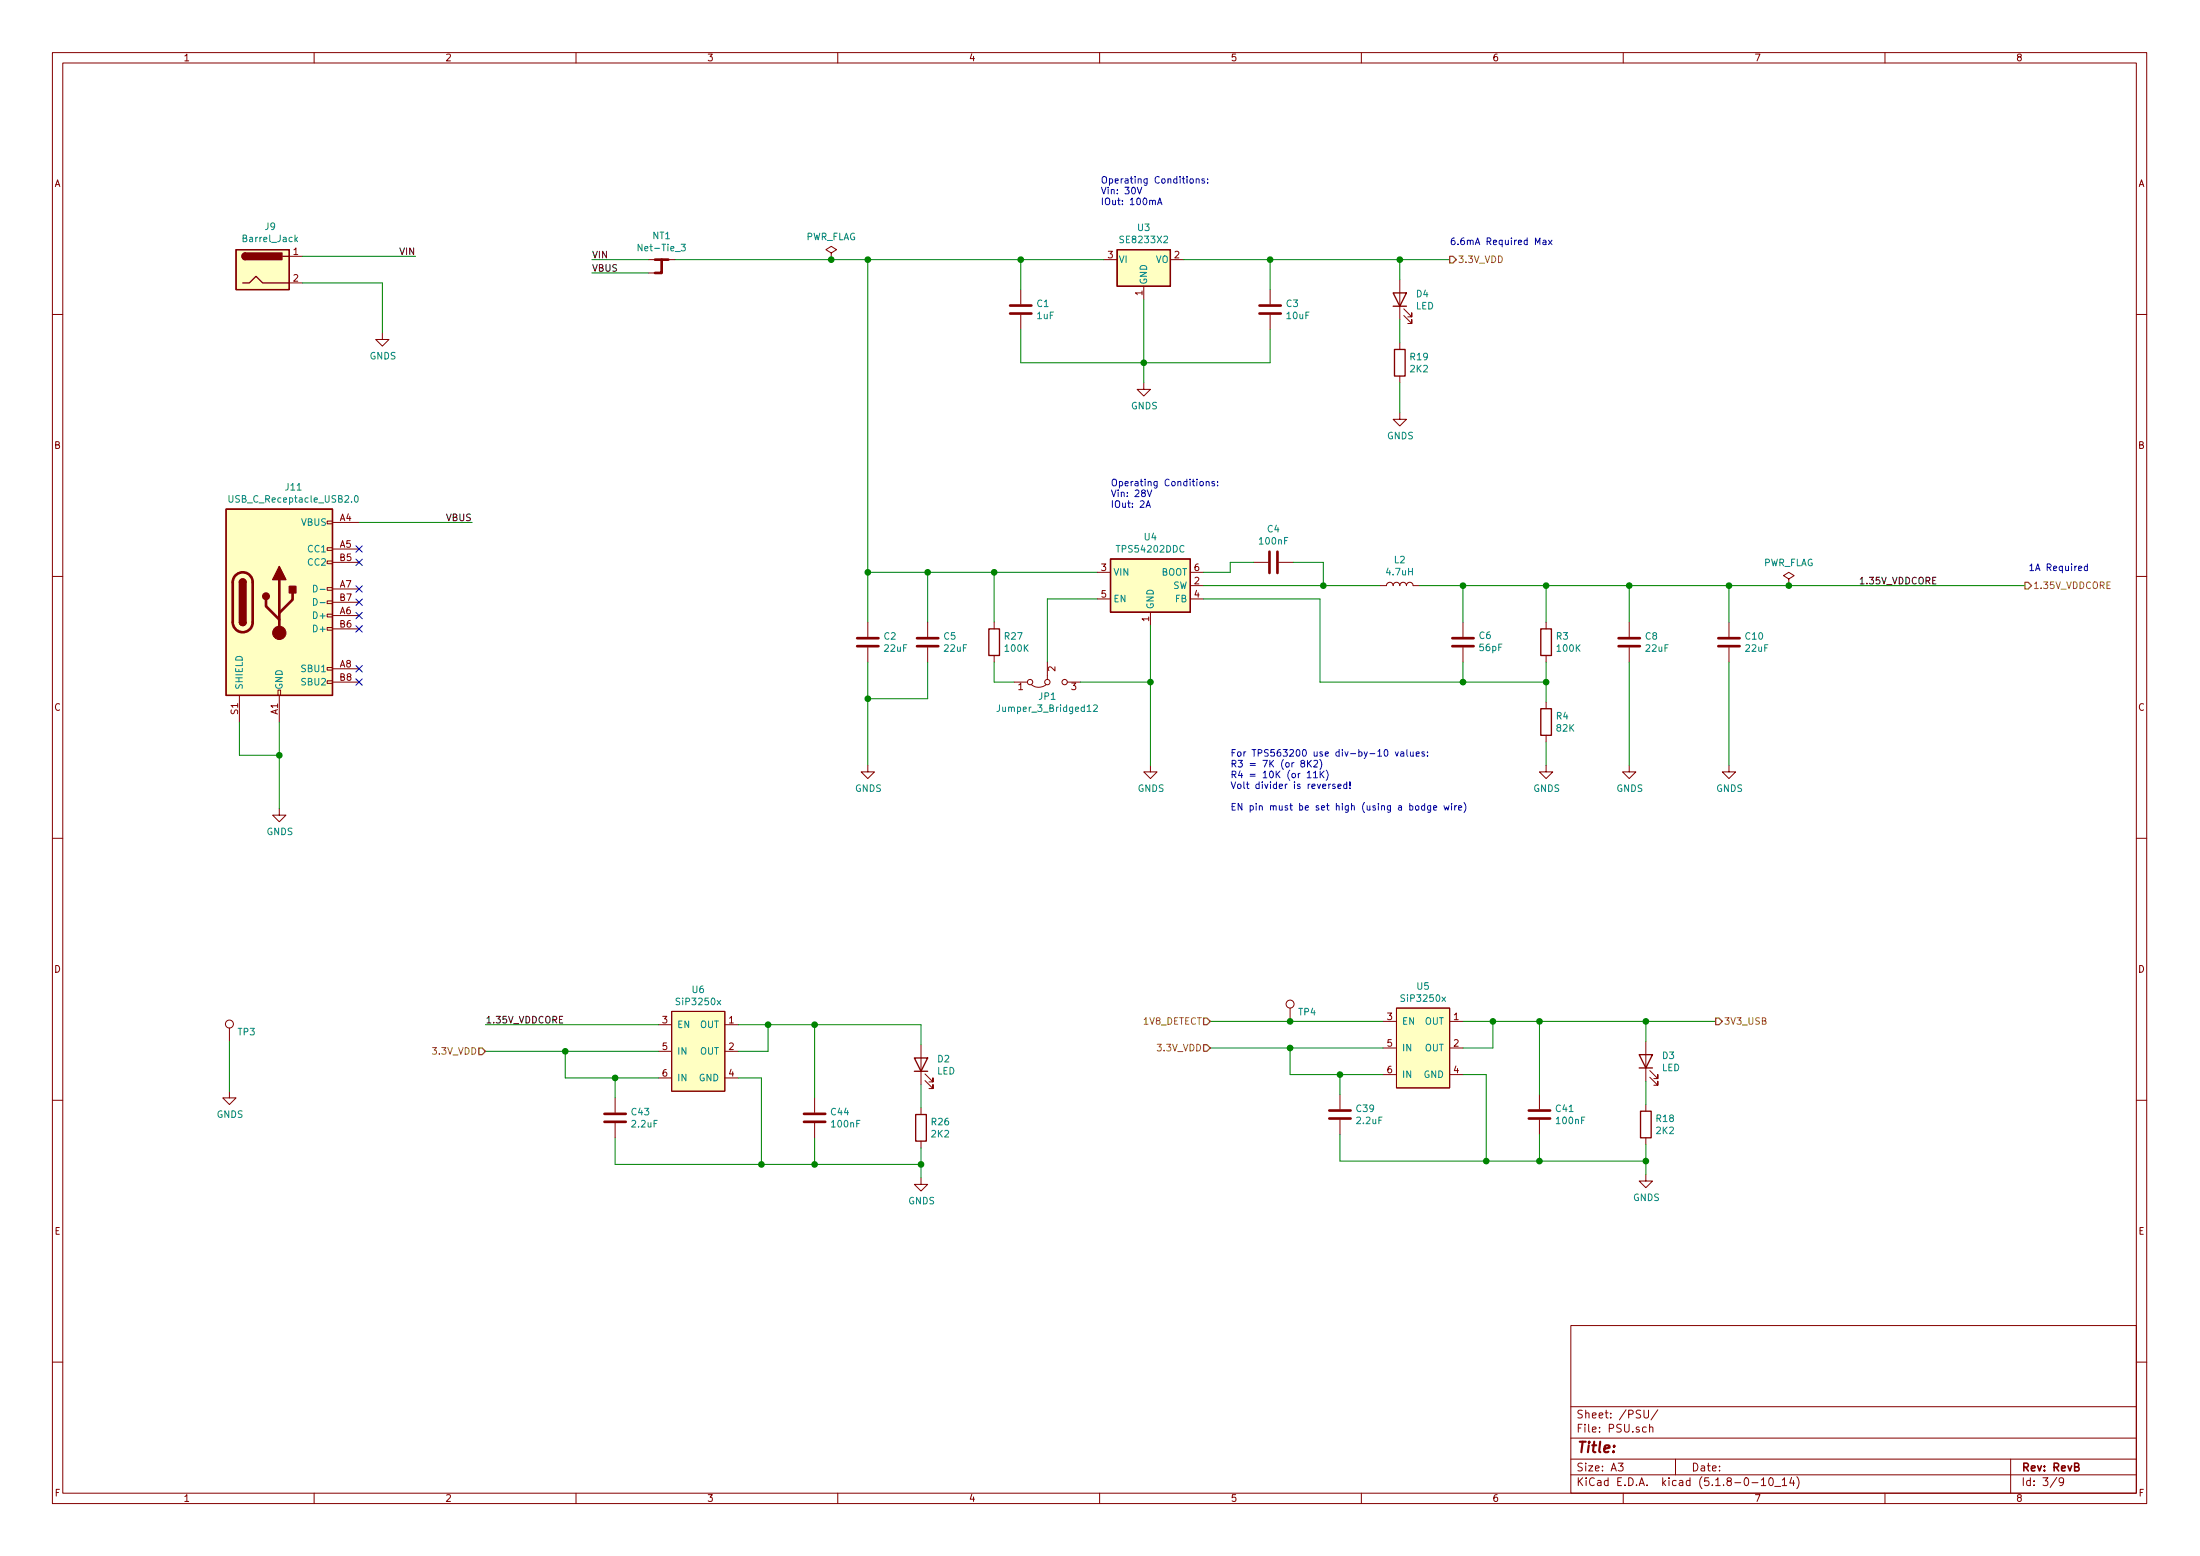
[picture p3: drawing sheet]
<svg xmlns="http://www.w3.org/2000/svg" width="420mm" height="297mm" viewBox="0 0 420 297" stroke-linecap="round" stroke-linejoin="round" font-family="sans-serif">
<g fill="none" stroke="#840000" stroke-width=".19">
<path d="M10 10h400v277h-400zM12 12h396v273.1h-396zM60 10v2M110 10v2M160 10v2M210 10v2M260 10v2M310 10v2M360 10v2M55.2 48.9h2.6M55.2 54h2.6M123.8 49.6h5.1"/>
<path d="M123.8 52.1h2.6M158.7 48.3l1.1-.6-1.1-.7-1 .7 1 .6v1.3M158.7 49.6h.1M194.9 55.3v2.8M210.8 49.6h2.6M218.4 54.6v2.6M223.5 49.6h2.6M242.6 55.3v2.8M267.3 53.4v7.6M268.1 59l1.5 1.5v-.8v.8h-.7M10 60h2M73 63.5v1.3h1.3l-1.3 1.3-1.2-1.3h1.2"/>
<path d="M194.9 60.1v2.8M218.4 73.1v1.2h1.3l-1.3 1.3-1.2-1.3h1.2M242.6 60.1v2.8M267.3 78.8v1.2h1.3l-1.3 1.3-1.2-1.3h1.2M267.3 65.4v1.3M267.3 71.8v1.3M268.1 60.2l1.5 1.6v-.8v.8h-.7M408 60h2M62.5 99.5h1v.5h-1zM63.5 99.7h5.1M10 110h2M62.5 119.8h1v.5h-1z"/>
<path d="M62.5 117.3h1v.5h-1zM62.5 114.7h1v.5h-1zM62.5 112.2h1v.5h-1zM62.5 107.1h1v.5h-1zM62.5 104.6h1v.5h-1zM63.5 107.4h5.1M63.5 104.8h5.1M63.5 117.5h5.1M63.5 112.4h5.1M63.5 115h5.1M165.7 118.8v2.8M177.2 118.8v2.8"/>
<path d="M189.9 118.8v1.3M209.5 109.3h2.6M209.5 114.3h2.6M219.7 116.9v2.5M227.3 111.8h2.6M227.3 109.3h2.6M227.3 114.3h2.6M239.4 107.4h2.8M244.2 107.4h2.8M263.5 111.8h1.3a.63 .63 0 0 1 .6-.6 .63 .63 0 0 1 .7 .6 .63 .63 0 0 1 .6-.6 .63 .63 0 0 1 .6 .6 .63 .63 0 0 1 .7-.6 .63 .63 0 0 1 .6 .6 .63 .63 0 0 1 .6-.6 .63 .63 0 0 1 .7 .6h1.2M279.4 118.8v2.8M295.3 118.8v1.3"/>
<path d="M311.1 118.8v2.8M330.2 118.8v2.8M341.6 110.5l1-.6-1-.6-1 .6 1 .6v1.3M341.6 111.8h.1M408 110h2M45.7 132.8v5M53.1 131.7h.5v1.1h-.5zM53.3 132.8v5M62.5 130h1v.5h-1zM62.5 127.4h1v.5h-1zM63.5 130.2h5.1M63.5 127.7h5.1"/>
<path d="M63.5 120.1h5.1M165.7 123.6v2.8M177.2 123.6v2.8M189.9 125.1v1.3M193.7 130.2h2.5M197 130.7a2.26 2.26 0 0 0 2.8 0M200 126.4v3.3M203.8 130.2h2.6M279.4 123.6v2.8M295.3 125.1v1.3M295.3 134v1.3M311.1 123.6v2.8"/>
<path d="M330.2 123.6v2.8M53.3 154.3v1.3h1.3l-1.3 1.3-1.2-1.3h1.2M165.7 146.1v1.3h1.3l-1.3 1.2-1.2-1.2h1.2M219.7 146.1v1.3h1.3l-1.3 1.2-1.3-1.2h1.3M295.3 146.1v1.3h1.2l-1.2 1.2-1.3-1.2h1.3M295.3 140.4v1.2M311.1 146.1v1.3h1.3l-1.3 1.2-1.2-1.2h1.2M330.2 146.1v1.3h1.3l-1.3 1.2-1.3-1.2h1.3M10 160h2M408 160h2M43.8 196.3v2.5M125.7 195.6h2.6"/>
<path d="M128.3 193.1h10.1v15.2h-10.1zM138.4 195.6h2.6M175.9 199.4v7.6M246.4 192.4v2.6M264.2 195h2.5M266.7 192.4h10.2v15.3h-10.2zM276.9 195h2.5M314.3 198.8v7.6M10 210h2M43.8 208.3v1.3h1.3l-1.3 1.3-1.3-1.3h1.3M117.5 209.6v2.8M117.5 214.4v2.8"/>
<path d="M125.7 200.7h2.6M125.7 205.8h2.6M138.4 200.7h2.6M138.4 205.8h2.6M155.6 209.6v2.8M155.6 214.4v2.8M175.9 211.5v1.3M175.9 217.8v1.3M176.7 206.3l1.5 1.5v-.8v.8h-.8M176.7 205l1.5 1.5v-.7v.7h-.8M255.9 209v2.7M255.9 213.8v2.8"/>
<path d="M264.2 200.1h2.5M264.2 205.1h2.5M276.9 200.1h2.5M276.9 205.1h2.5M294 209v2.7M294 213.8v2.8M314.3 210.9v1.2M314.3 217.2v1.3M315.1 205.6l1.5 1.6v-.8v.8h-.8M315.1 204.4l1.5 1.5v-.8v.8h-.8M408 210h2M175.9 224.8v1.3h1.3l-1.3 1.3-1.3-1.3h1.3"/>
<path d="M314.3 224.2v1.3h1.3l-1.3 1.2-1.2-1.2h1.2M300 253h108v32.1h-108zM10 260h2M300 278.5h108M300 274.5h108M300 268.5h108M309 279.3h1l-.5 .6 .4 .1v.7l-.2 .1-.7-.1M314 269.2v1.2l.2 .3h.4l.2-.3v-1.2M314.4 272.5l-.4-.1-.3 .3 .1 .6h.6M315 272.5l.3-.1 .3 .1 .1 .9M315 271.9v1.5M316.6 269.1l-1.3 2"/>
<path d="M320 278.5v3M384 278.5v6.6M408 260h2M60 285.1v1.9M110 285.1v1.9M160 285.1v1.9M210 285.1v1.9M260 285.1v1.9M300 281.5h108M310 285.1v1.9M334.6 283h1.1M336.4 282.5l.4-.4v1.5"/>
<path d="M336.4 283.6h.8M337.9 282.3l.3-.2a.81 .81 0 0 1 .5 .6 .81 .81 0 0 1-.2 .8l-.2 .1a.79 .79 0 0 1-.4-1.3zM338.9 283.8h1.2M340.4 282.5l.4-.4v1.5M340.4 283.6h.8M342.2 282l-.4 1.1h.9M342.5 282.6v1M343.2 281.9a1.71 1.71 0 0 1 0 2.3M360 285.1v1.9M392.8 282l-1.3 2M394.1 282.7l-.3 .3h-.4l-.2-.3 .2-.5 .4-.1 .2 .2a1.19 1.19 0 0 1-.2 1.2l-.4 .1"/>
<circle cx="196.7" cy="130.2" r=".51"/>
<circle cx="200" cy="130.2" r=".51"/>
<circle cx="203.3" cy="130.2" r=".51"/>
<circle cx="43.8" cy="195.5" r=".76"/>
<circle cx="246.4" cy="191.7" r=".76"/>
</g>
<path d="M396.2 280l.8-.1v-.4l-.3-.2h-.5v1.5h.6l.2-.1 .1-.4-.4-.3" fill="none" stroke="#840000" stroke-width=".3"/>
<g fill="#ffffc2" stroke="#ffffc2" stroke-width=".19">
<path d="M212.1 106.7h15.2v10.2h-15.2z"/>
<path d="M128.3 193.1h10.1v15.2h-10.1z"/>
<path d="M266.7 192.4h10.2v15.3h-10.2z"/>
<path d="M43.2 97.2h20.3v35.6h-20.3z"/>
<path d="M45.1 47.7h10.1v7.6h-10.1z"/>
<path d="M213.4 47.7h10.1v6.9h-10.1z"/>
</g>
<g fill="none" stroke="#840000" stroke-width=".25">
<path d="M45.1 47.7h10.1v7.6h-10.1zM46.4 54h1.2l1.3-1.3 1.3 1.3h5M46.9 48.3a.63 .63 0 0 0-.7 .6 .63 .63 0 0 0 .7 .7M54 48.9h1.2M213.4 47.7h10.1v6.9h-10.1zM266.1 55.9h2.5l-1.3 2.6zM266.1 58.5h2.5M266.3 66.7h2.1v5.1h-2.1zM43.2 97.2h20.3v35.6h-20.3zM45.7 118.8a.63 .63 0 0 0 .7 .6 .63 .63 0 0 0 .6-.6M45.7 111.2a.63 .63 0 0 1 .7-.7 .63 .63 0 0 1 .6 .7M212.1 106.7h15.2v10.2h-15.2z"/>
<path d="M188.8 120.1h2.1v5h-2.1zM294.3 120.1h2v5h-2zM294.3 135.3h2v5.1h-2zM174.6 202h2.6l-1.3 2.5zM174.6 204.5h2.6M174.9 212.8h2v5h-2zM313.1 201.3h2.5l-1.3 2.6zM313.1 203.9h2.5M313.3 212.1h2v5.1h-2z"/>
</g>
<g fill="none" stroke="#840000" stroke-width=".51">
<path d="M125.1 49.6h2.5M126.4 49.6v2.5h-1.3M192.9 59.9h4.1M192.9 58.3h4.1M240.5 59.9h4.1M240.5 58.3h4.1M44.9 109.9a1.9 1.9 0 0 1 2.1-.5 1.9 1.9 0 0 1 1.3 1.8v7.6a1.9 1.9 0 0 1-1.9 1.9 1.9 1.9 0 0 1-2-1.9v-7.8l.2-.5zM50.8 114.5v1.2l2.5 2.6M53.3 110.7v10.1M55.9 113.2v1.3l-2.6 2.5M242.4 105.3v4.1M244 105.3v4.1"/>
<path d="M163.7 123.4h4.1M163.7 121.8h4.1M175.1 123.4h4.1M175.1 121.8h4.1M277.4 123.4h4M277.4 121.8h4M309.1 123.4h4.1M309.1 121.8h4.1M328.2 123.4h4M328.2 121.8h4M115.4 214.2h4.1M115.4 212.6h4.1"/>
<path d="M153.5 214.2h4.1M153.5 212.6h4.1M253.9 213.5h4M253.9 212h4M292 213.5h4M292 212h4"/>
</g>
<g fill="none" stroke="#008484" stroke-width=".19">
<path d="M56.5 45.7l.3 .4M56.8 45.3l-.5 .5M122.6 46.6v1.3l-.7-1.3v1.3M130.1 46.6h.8l-.4 .5 .3 .1v.6l-.1 .1-.6-.1M43.7 94.6v1l.3 .3 .3-.1 .2-.2v-1M67.8 94.7l.2-.1a.69 .69 0 0 1 .4 .6 .69 .69 0 0 1-.4 .7l-.3-.5zM59.9 111.7a.64 .64 0 0 1 .7 .7 .64 .64 0 0 1-.7 .6zM59.9 114.3a.64 .64 0 0 1 .7 .6 .64 .64 0 0 1-.7 .6zM61.1 112.5h1M61.1 115h1M190.9 134.6l-.1 1-.4 .2M208.8 134.7l.5-.1 .3 .3-.8 .9h.8"/>
<path d="M137 191l.6 .8M137.6 191l-.6 .8M275.4 190.3l.7 .9M276.1 190.3l-.7 .9"/>
</g>
<g fill="#840000" stroke="#840000" stroke-width=".25">
<path d="M45.7 118.8h1.3a.63 .63 0 0 1-.6 .6 .63 .63 0 0 1-.7-.6z"/>
<path d="M45.9 110.7a.62 .62 0 0 1 .7-.1 .62 .62 0 0 1 .4 .6h-1.3z"/>
<path d="M45.7 111.2h1.3v7.6h-1.3z"/>
<path d="M55.2 111.9h1.3v1.3h-1.3z"/>
<path d="M53.3 108.1l1.3 2.6h-2.5z"/>
<path d="M46.4 48.5l.5-.2v1.3a.64 .64 0 0 1-.6-.4 .64 .64 0 0 1 .1-.7z"/>
<path d="M46.9 48.3h6.9v1.3h-6.9z"/>
<circle cx="50.8" cy="113.8" r=".63"/>
</g>
<circle cx="53.3" cy="120.8" r="1.27" fill="#840000" stroke="#840000" stroke-width=".19"/>
<g fill="none" stroke="#008400" stroke-width=".19">
<path d="M57.8 48.9h21.6M57.8 54h15.2v9.5M113 49.6h10.8M113 52.1h10.8M128.9 49.6h81.9M165.7 49.6v69.2M194.9 49.6v5.7M218.4 57.2v15.9M226.1 49.6h50.8M242.6 49.6v5.7M267.3 49.6v3.8M194.9 62.9v6.4h47.7v-6.4"/>
<path d="M267.3 61v4.4M267.3 73.1v5.7M68.6 99.7h21.6M165.7 109.3h43.8M177.2 109.3v9.5M189.9 109.3v9.5M209.5 114.3h-9.5v12.1M219.7 119.4v26.7M229.9 111.8h33.6M229.9 114.3h22.2v15.9h43.2M239.4 107.4h-4.5v1.9h-5M247 107.4h5.7v4.4"/>
<path d="M271.1 111.8h115.6M279.4 111.8v7M295.3 111.8v7M311.1 111.8v7M330.2 111.8v7M45.7 137.8v6.4h7.6M53.3 137.8v16.5M165.7 126.4v19.7M177.2 126.4v7h-11.5M189.9 126.4v3.8h3.8M206.4 130.2h13.3M279.4 126.4v3.8"/>
<path d="M295.3 126.4v7.6M311.1 126.4v19.7M330.2 126.4v19.7M295.3 141.6v4.5M43.8 198.8v9.5M92.7 195.6h33M141 195.6h34.9v3.8M146.7 195.6v5.1h-5.7M155.6 195.6v14M231.1 195h33.1M279.4 195h48.3M285.1 195v5.1h-5.7"/>
<path d="M294 195v14M314.3 195v3.8M92.7 200.7h33M107.9 200.7v5.1h17.8M117.5 217.2v5.1h58.4M117.5 205.8v3.8M141 205.8h4.4v16.5M155.6 217.2v5.1M175.9 207v4.5M175.9 219.1v5.7M231.1 200.1h33.1M246.4 200.1v5h17.8"/>
<path d="M255.9 216.6v5.1h58.4M255.9 205.1v3.9M279.4 205.1h4.4v16.6M294 216.6v5.1M314.3 206.4v4.5M314.3 218.5v5.7"/>
</g>
<path d="M276.9 48.9h.6l.6 .7-.6 .6h-.6zM386.7 111.2h.6l.7 .6-.7 .6h-.6zM229.9 194.3h.6l.6 .7-.6 .6h-.6zM229.9 199.4h.6l.6 .7-.6 .6h-.6zM327.7 194.3h.6l.6 .7-.6 .6h-.6zM91.4 200.1h.7l.6 .6-.6 .6h-.7z" fill="none" stroke="#848400" stroke-width=".25"/>
<g fill="none" stroke="#0000c2" stroke-width=".19">
<path d="M217.2 35.7l.4 1.3 .5-1.3M221.1 39.1l.4-1.3 .4 1.3M221.2 38.7h.6M227.4 34.2l.3-.1 .2 .3-.1 .5-.3 .1-.2-.2zM228.4 34.3l.2-.2 .3 .1 .1 .8M228.4 34.1v.9M230 34.2l-.3-.1-.2 .2 .1 .2 .4 .1v.3h-.5M230.6 34.8v.2M230.6 34.2v.1M293.2 46.7v-1.3l.5 .9 .4-.9v1.3M294.7 45.9h.5v.8M295.2 46.2h-.4l-.2 .2 .2 .3 .4-.1"/>
<path d="M295.7 45.9l.7 .8M296.4 45.9l-.7 .8M218.9 96.9l.4-1.3 .4 1.3M219 96.5h.6M219.1 93.5l.4 1.3 .5-1.3M229.3 92l.3-.1 .2 .2-.1 .6h-.3l-.2-.1zM230.4 92l.1-.1 .3 .1 .1 .7M230.4 91.9v.8M231.9 92l-.3-.1-.2 .2 .1 .2 .4 .1v.3h-.5M232.5 92.6v.1M232.5 92v.1M398.7 108.1h-.4l-.2 .2 .1 .6h.5"/>
<path d="M398.7 107.7v1.2M248.7 145.7l-.2-.1v-.3l.4-.2 .3 .3-.1 .2-.5 .2-.2 .1 .1 .4 .2 .1h.3l.2-.2v-.3l-.3-.2M249.7 147.6l.3-.4v1.3M249.7 148.5h.7M249.7 145.1v1.3M249.9 145.7l.5 .7M250.4 145.1l-.7 .8M250.9 147.6l.3-.4v1.3M250.9 148.5h.7M250.9 145.3l.5-.2 .2 .4-.7 .9h.7M252.1 145a1.47 1.47 0 0 1 0 1.9M252.1 147.2v1.3"/>
<path d="M252.3 147.8l.6 .7M252.9 147.2l-.8 .7M253.3 147a1.47 1.47 0 0 1 0 2M254.1 149.7l-.3 .2M255 149.7h-.3l-.2 .2 .1 .1 .4 .2v.3h-.5M255.5 150.1l.6-.1v-.3h-.4l-.2 .2 .1 .6h.5M257.2 149.7h-.4l-.2 .2 .1 .6h.5M257.2 149.3v1.2M257.8 150.4v.1M257.8 149.3v.7M266.5 143.5l.3 .9 .3-.9M267.5 143.6h.5l.1 .8"/>
<path d="M268.1 143.8l-.4 .1-.2 .2v.2h.6M268.7 143.1v1.1l.2 .2M269.4 143.5v.8l.3 .1 .2-.2M269.9 143.5v.9M270.4 153.9l.2-.1 .3 .1 .1 .5-.1 .2-.5-.1zM270.5 143.9l.6-.1-.1-.2-.4-.1-.1 .2v.6h.5M272 143.6l-.3-.1-.1 .2v.2l.4 .1v.3h-.4M272.1 153.9l-.4-.1-.2 .2 .1 .6h.5M272.1 153.4v1.2M272.6 144.2v.2M272.6 143.6v.1M273.2 153.8v1.2l-.2 .1-.3-.1"/>
<path d="M273.2 153.9l-.3-.1-.3 .2 .1 .6h.5M273.8 154.2l.6-.1-.1-.2-.3-.1-.2 .2v.6h.5M275.8 153.8l.2 .8 .3-.6 .2 .6 .2-.8M277.2 153.4v.1M277.2 153.8v.8M277.8 153.8v.8M278.2 153.8l-.4 .2M278.6 154.2l.6-.1-.1-.2-.4-.1-.1 .2v.6h.5M279.6 153.2a1.4 1.4 0 0 1 0 1.9"/>
</g>
<g fill="#008400" stroke="#008400" stroke-width=".25">
<circle cx="158.8" cy="49.6" r=".51"/>
<circle cx="177.2" cy="109.3" r=".51"/>
<circle cx="189.9" cy="109.3" r=".51"/>
<circle cx="53.3" cy="144.2" r=".51"/>
<circle cx="175.9" cy="222.3" r=".51"/>
<circle cx="146.7" cy="195.6" r=".51"/>
<circle cx="294" cy="195" r=".51"/>
<circle cx="117.5" cy="205.8" r=".51"/>
<circle cx="294" cy="221.7" r=".51"/>
<circle cx="252.7" cy="111.8" r=".51"/>
<circle cx="279.4" cy="111.8" r=".51"/>
<circle cx="145.4" cy="222.3" r=".51"/>
<circle cx="267.3" cy="49.6" r=".51"/>
<circle cx="311.1" cy="111.8" r=".51"/>
<circle cx="155.6" cy="222.3" r=".51"/>
<circle cx="279.4" cy="130.2" r=".51"/>
<circle cx="108" cy="200.7" r=".51"/>
<circle cx="155.6" cy="195.6" r=".51"/>
<circle cx="341.6" cy="111.8" r=".51"/>
<circle cx="219.7" cy="130.2" r=".51"/>
<circle cx="314.3" cy="195" r=".51"/>
<circle cx="295.3" cy="130.2" r=".51"/>
<circle cx="330.2" cy="111.8" r=".51"/>
<circle cx="165.7" cy="133.4" r=".51"/>
<circle cx="246.4" cy="200.1" r=".51"/>
<circle cx="165.7" cy="109.3" r=".51"/>
<circle cx="246.4" cy="195" r=".51"/>
<circle cx="285.1" cy="195" r=".51"/>
<circle cx="314.3" cy="221.7" r=".51"/>
<circle cx="255.9" cy="205.1" r=".51"/>
<circle cx="242.6" cy="49.6" r=".51"/>
<circle cx="283.8" cy="221.7" r=".51"/>
<circle cx="218.4" cy="69.3" r=".51"/>
<circle cx="194.9" cy="49.6" r=".51"/>
<circle cx="295.3" cy="111.8" r=".51"/>
<circle cx="165.7" cy="49.6" r=".51"/>
</g>
<g fill="none" stroke="#000084" stroke-width=".19">
<path d="M68 111.8l1.2 1.2M68 119.4l1.2 1.3M68 116.9l1.2 1.2M68 114.4l1.2 1.2M68 104.2l1.2 1.2M68 106.7l1.2 1.3M69.2 111.8l-1.2 1.2M69.2 119.4l-1.2 1.3M69.2 116.9l-1.2 1.2M69.2 114.4l-1.2 1.2M69.2 104.2l-1.2 1.2M69.2 106.7l-1.2 1.3"/>
<path d="M68 129.6l1.2 1.2M68 127.1l1.2 1.2M69.2 129.6l-1.2 1.2M69.2 127.1l-1.2 1.2"/>
</g>
<text font-size="2.8" fill="#840000" x="301" y="277.3">Title:</text>
<g font-size="2.1" fill="#840000">
<text x="301" y="273.5">File: PSU.sch</text>
<text x="301" y="270.8">Sheet: /PSU/</text>
<text x="301" y="280.9">Size: A3</text>
<text x="323" y="280.9">Date:</text>
<text x="386" y="280.9">Rev: RevB</text>
<text x="301" y="283.7">KiCad E.D.A. kicad (5.1.8-0-10_14)</text>
<text x="386" y="283.7">Id: 3/9</text>
</g>
<g font-size="1.8" fill="#840000">
<text x="35" y="11.7">1</text>
<text x="85" y="11.7">2</text>
<text x="135" y="11.7">3</text>
<text x="185" y="11.7">4</text>
<text x="235" y="11.7">5</text>
<text x="285" y="11.7">6</text>
<text x="335" y="11.7">7</text>
<text x="385" y="11.7">8</text>
<text x="10.4" y="35.7">A</text>
<text x="408.4" y="35.7">A</text>
<text x="56" y="48.7">1</text>
<text x="56" y="53.8">2</text>
<text x="211.6" y="49.3">3</text>
<text x="224.3" y="49.3">2</text>
<text x="218.2" y="56.4" transform="rotate(-90 218.2 56.4)">1</text>
<text x="10.4" y="85.7">B</text>
<text x="408.4" y="85.7">B</text>
<text x="64.9" y="99.5">A4</text>
<text x="64.9" y="104.6">A5</text>
<text x="64.9" y="107.1">B5</text>
<text x="64.9" y="112.2">A7</text>
<text x="210.3" y="109">3</text>
<text x="228.1" y="111.5">2</text>
<text x="228.1" y="109">6</text>
<text x="64.9" y="117.3">A6</text>
<text x="64.9" y="119.8">B6</text>
<text x="64.9" y="114.7">B7</text>
<text x="210.3" y="114.1">5</text>
<text x="219.5" y="118.6" transform="rotate(-90 219.5 118.6)">1</text>
<text x="228.1" y="114.1">4</text>
<text x="64.9" y="127.4">A8</text>
<text x="64.9" y="130">B8</text>
<text x="194.5" y="131.7">1</text>
<text x="201.5" y="128.2" transform="rotate(-90 201.5 128.2)">2</text>
<text x="204.6" y="131.7">3</text>
<text x="10.4" y="135.7">C</text>
<text x="45.5" y="136.4" transform="rotate(-90 45.5 136.4)">S1</text>
<text x="53.1" y="136.4" transform="rotate(-90 53.1 136.4)">A1</text>
<text x="408.4" y="135.7">C</text>
<text x="10.4" y="185.7">D</text>
<text x="408.4" y="185.7">D</text>
<text x="126.5" y="195.4">3</text>
<text x="139.2" y="195.4">1</text>
<text x="264.9" y="194.7">3</text>
<text x="277.6" y="194.7">1</text>
<text x="126.5" y="200.4">5</text>
<text x="139.2" y="200.4">2</text>
<text x="264.9" y="199.8">5</text>
<text x="277.6" y="199.8">2</text>
<text x="126.5" y="205.5">6</text>
<text x="139.2" y="205.5">4</text>
<text x="264.9" y="204.9">6</text>
<text x="277.6" y="204.9">4</text>
<text x="10.4" y="235.7">E</text>
<text x="408.4" y="235.7">E</text>
<text x="10.5" y="285.7">F</text>
<text x="35" y="286.7">1</text>
<text x="85" y="286.7">2</text>
<text x="135" y="286.7">3</text>
<text x="185" y="286.7">4</text>
<text x="235" y="286.7">5</text>
<text x="285" y="286.7">6</text>
<text x="335" y="286.7">7</text>
<text x="385" y="286.7">8</text>
<text x="408.5" y="285.7">F</text>
</g>
<g font-size="1.8" fill="#0000c2">
<text x="210.2" y="35">Operating Conditions:</text>
<text x="210.2" y="37.1">Vin: 30V</text>
<text x="210.2" y="39.2">IOut: 100mA</text>
<text x="276.9" y="46.8">6.6mA Required Max</text>
<text x="212.1" y="92.8">Operating Conditions:</text>
<text x="212.1" y="94.9">Vin: 28V</text>
<text x="212.1" y="96.9">IOut: 2A</text>
<text x="387.3" y="109">1A Required</text>
<text x="234.9" y="144.4">For TPS563200 use div-by-10 values:</text>
<text x="234.9" y="146.5">R3 = 7K (or 8K2)</text>
<text x="234.9" y="148.6">R4 = 10K (or 11K)</text>
<text x="234.9" y="150.6">Volt divider is reversed!</text>
<text x="234.9" y="154.7">EN pin must be set high (using a bodge wire)</text>
</g>
<g font-size="1.8" fill="#008484">
<text x="46.6" y="46.2">Barrel_Jack</text>
<text x="50.6" y="43.9">J9</text>
<text x="122.4" y="48">Net-Tie_3</text>
<text x="124.7" y="45.7">NT1</text>
<text x="153.8" y="45.9">PWR_FLAG</text>
<text x="214.2" y="46.4">SE8233X2</text>
<text x="217.3" y="44.1">U3</text>
<text x="213.6" y="50.2">VI</text>
<text x="220.7" y="50.2">VO</text>
<text x="198.1" y="58.6">C1</text>
<text x="219.1" y="54.4" transform="rotate(-90 219.1 54.4)">GND</text>
<text x="245.7" y="58.6">C3</text>
<text x="270.4" y="59.1">LED</text>
<text x="270.5" y="56.8">D4</text>
<text x="198.1" y="60.9">1uF</text>
<text x="245.8" y="60.9">10uF</text>
<text x="70.6" y="68.6">GNDS</text>
<text x="269.4" y="68.8">R19</text>
<text x="269.4" y="71.1">2K2</text>
<text x="216" y="78.1">GNDS</text>
<text x="264.9" y="83.9">GNDS</text>
<text x="44.3" y="95.9">USB_C_Receptacle_USB2.0</text>
<text x="54.6" y="93.6">J11</text>
<text x="57.6" y="100.4">VBUS</text>
<text x="242.1" y="101.6">C4</text>
<text x="59" y="105.4">CC1</text>
<text x="59" y="108">CC2</text>
<text x="213.6" y="105.5">TPS54202DDC</text>
<text x="218.6" y="103.2">U4</text>
<text x="240.7" y="103.9">100nF</text>
<text x="266.3" y="107.5">L2</text>
<text x="212.6" y="109.9">VIN</text>
<text x="221.7" y="109.9">BOOT</text>
<text x="224" y="112.4">SW</text>
<text x="264.9" y="109.8">4.7uH</text>
<text x="336.7" y="108.1">PWR_FLAG</text>
<text x="60.2" y="118.1">D+</text>
<text x="212.6" y="115">EN</text>
<text x="220.3" y="116.4" transform="rotate(-90 220.3 116.4)">GND</text>
<text x="224.5" y="115">FB</text>
<text x="60.2" y="120.7">D+</text>
<text x="168.9" y="122.1">C2</text>
<text x="169" y="124.4">22uF</text>
<text x="180.3" y="122.1">C5</text>
<text x="180.4" y="124.4">22uF</text>
<text x="191.9" y="122.1">R27</text>
<text x="192" y="124.4">100K</text>
<text x="282.5" y="122">C6</text>
<text x="282.7" y="124.3">56pF</text>
<text x="297.3" y="122.1">R3</text>
<text x="297.5" y="124.4">100K</text>
<text x="314.3" y="122.1">C8</text>
<text x="314.4" y="124.4">22uF</text>
<text x="333.4" y="122.1">C10</text>
<text x="333.5" y="124.4">22uF</text>
<text x="46.4" y="131.7" transform="rotate(-90 46.4 131.7)">SHIELD</text>
<text x="54" y="131.7" transform="rotate(-90 54 131.7)">GND</text>
<text x="57.8" y="128.3">SBU1</text>
<text x="57.8" y="130.8">SBU2</text>
<text x="191" y="135.9">Jumper_3_Bridged12</text>
<text x="198.5" y="133.6">JP1</text>
<text x="297.3" y="137.3">R4</text>
<text x="297.3" y="139.7">82K</text>
<text x="163.3" y="151.2">GNDS</text>
<text x="217.3" y="151.2">GNDS</text>
<text x="292.9" y="151.2">GNDS</text>
<text x="308.7" y="151.2">GNDS</text>
<text x="327.8" y="151.2">GNDS</text>
<text x="50.9" y="159.4">GNDS</text>
<text x="129.5" y="191.9">SiP3250x</text>
<text x="132.2" y="189.6">U6</text>
<text x="267.9" y="191.2">SiP3250x</text>
<text x="270.7" y="188.9">U5</text>
<text x="45.5" y="197.6">TP3</text>
<text x="129.3" y="196.3">EN</text>
<text x="133.7" y="196.3">OUT</text>
<text x="248" y="193.8">TP4</text>
<text x="267.7" y="195.6">EN</text>
<text x="272.1" y="195.6">OUT</text>
<text x="129.3" y="201.3">IN</text>
<text x="133.7" y="201.3">OUT</text>
<text x="179.1" y="202.8">D2</text>
<text x="267.7" y="200.7">IN</text>
<text x="272.1" y="200.7">OUT</text>
<text x="317.5" y="202.2">D3</text>
<text x="129.3" y="206.4">IN</text>
<text x="133.5" y="206.4">GND</text>
<text x="178.9" y="205.1">LED</text>
<text x="267.7" y="205.8">IN</text>
<text x="271.9" y="205.8">GND</text>
<text x="317.4" y="204.5">LED</text>
<text x="41.4" y="213.4">GNDS</text>
<text x="120.7" y="212.9">C43</text>
<text x="120.8" y="215.2">2.2uF</text>
<text x="158.8" y="212.9">C44</text>
<text x="159" y="215.2">100nF</text>
<text x="178" y="214.8">R26</text>
<text x="259.1" y="212.3">C39</text>
<text x="259.2" y="214.6">2.2uF</text>
<text x="297.2" y="212.3">C41</text>
<text x="297.4" y="214.6">100nF</text>
<text x="316.4" y="214.2">R18</text>
<text x="178" y="217.1">2K2</text>
<text x="316.4" y="216.5">2K2</text>
<text x="173.5" y="229.9">GNDS</text>
<text x="311.9" y="229.3">GNDS</text>
</g>
<g font-size="1.8">
<text x="76.4" y="48.7">VIN</text>
<text x="113" y="49.3">VIN</text>
<text x="113" y="51.9">VBUS</text>
<text x="85.3" y="99.5">VBUS</text>
<text x="355" y="111.5">1.35V_VDDCORE</text>
<text x="92.7" y="195.4">1.35V_VDDCORE</text>
</g>
<g font-size="1.8" fill="#848400">
<text x="278.4" y="50.2">3.3V_VDD</text>
<text x="388.2" y="112.4">1.35V_VDDCORE</text>
<text x="218.4" y="195.6">1V8_DETECT</text>
<text x="329.2" y="195.6">3V3_USB</text>
<text x="82.8" y="201.3">3.3V_VDD</text>
<text x="221.3" y="200.7">3.3V_VDD</text>
</g>
</svg>
